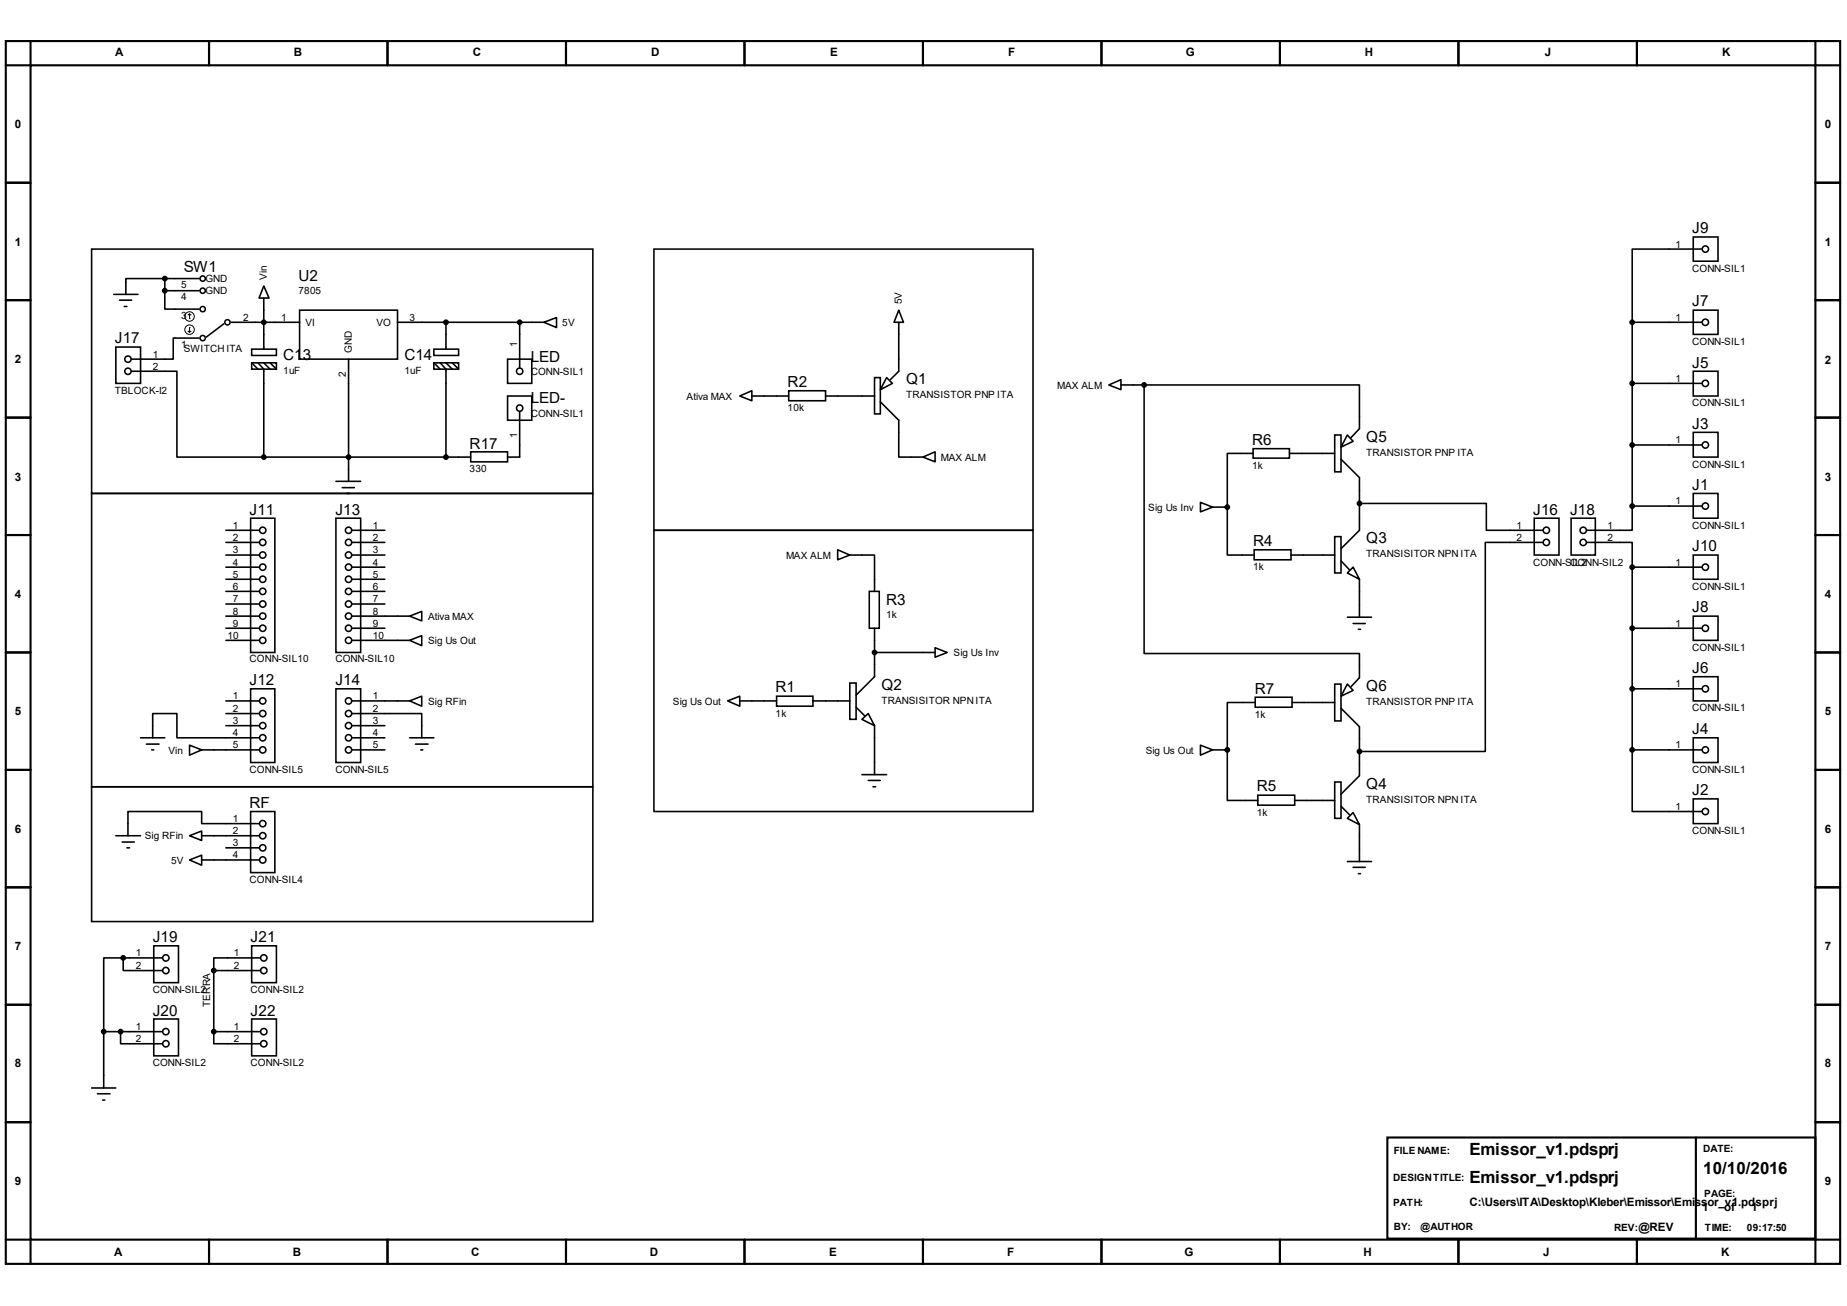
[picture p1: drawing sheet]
<svg xmlns="http://www.w3.org/2000/svg" width="297mm" height="210mm" viewBox="0 0 297 210" stroke-linecap="round" stroke-linejoin="round" font-family="sans-serif">
<g fill="none" stroke="#000" stroke-width=".34">
<path d="M.9 6.6h295v196.6h-295zM4.9 10.5h287v188.8h-287zM4.9 6.6v3.9h-4M33.6 6.6v3.9M62.3 6.6v3.9M91 6.6v3.9M119.7 6.6v3.9M148.4 6.6v3.9M177.1 6.6v3.9M205.8 6.6v3.9M234.5 6.6v3.9M263.2 6.6v3.9"/>
<path d="M291.9 6.6v3.9h4M.9 29.4h4M291.9 29.4h4M.9 48.3h4M291.9 48.3h4M.9 67.1h4M291.9 67.1h4M.9 86h4M291.9 86h4M.9 104.9h4M291.9 104.9h4M.9 123.8h4"/>
<path d="M291.9 123.8h4M.9 142.7h4M291.9 142.7h4M.9 161.5h4M291.9 161.5h4M.9 199.3h4v3.9M.9 180.4h4M33.6 199.3v3.9M62.3 199.3v3.9M91 199.3v3.9M119.7 199.3v3.9M148.4 199.3v3.9"/>
<path d="M177.1 199.3v3.9M205.8 199.3v3.9M223.1 182.9h68.8v16.2h-68.8zM234.5 199.3v3.9M263.2 199.3v3.9M272.7 182.9v16.2M291.9 180.4h4M295.9 199.3h-4v3.9"/>
</g>
<g fill="none" stroke="#000" stroke-width=".25">
<path d="M272.3 38.1h4v3.9h-4zM14.7 40h80.6v39.3h-80.6zM18.3 47.3h3.9M18.6 55.8h4v5.8h-4zM19.2 48.3h2M20 49.3h.4M21.2 59.7h7.2v13.8h14M26.5 46.7v3h5.5M26.5 44.8h-6.3v2.5M26.5 46.7h5.5M26.5 44.8h5.5M26.5 44.8v1.9"/>
<path d="M32 54.4h-4.1v3.3h-6.7M36 52.1l-2.8 2.1M37.2 51.8h11M40.5 56.1h4v1.1h-4zM40.5 58.3h4v1.1h-4zM40.5 58.3l1 1.1M41.5 58.3l.9 1.1v14.1M42.4 46l.9 1.9h-1.6zM42.4 47.9v8.2M42.4 58.3l1 1.1M43.4 58.3l1.1 1.1M48.2 49.9h15.7v7.8h-15.7z"/>
<path d="M56 57.7v19.7M63.9 51.8h23.6M69.8 56.1h3.9v1.1h-3.9zM69.8 58.3h3.9v1.1h-3.9zM69.8 58.3l1 1.1M70.8 58.3l.9 1.1v14.1M71.7 51.8v4.3M71.7 58.3l1 1.1M72.7 58.3l1 1.1M81.6 57.7h3.9v3.9h-3.9zM83.6 51.8v7.3M87.5 51.8l2-.7v1.6z"/>
<path d="M105.2 40h60.9v45.3h-60.9zM144.5 49.9l.8 1.9h-1.5zM144.5 51.8v7.9l-1.3 1.3M262.5 51.8v29.6M262.5 51.8h11.1M272.3 59.7h4v4h-4zM272.3 49.9h4v3.9h-4zM273.6 40h-11.1v11.8M14.7 79.3h80.6v47.2h-80.6zM42.4 73.5h33.3M54 77.4h4M55 78.4h2"/>
<path d="M55.8 79.3h.4M75.7 72.6h5.9v1.7h-5.9zM81.6 63.7h3.9v3.9h-3.9zM83.6 66.2v7.3h-2M119 63.7l1.9-.9v1.6zM120.9 63.7h5.9M126.8 62.8h6v1.6h-6zM132.8 63.7h7.8M140.6 60.7h1v5.8h-1zM141.6 64.6l2.9 3v5.9h3.9M142.6 60.7l.9 .9-1.9 1.1zM148.4 73.5l2-.9v1.7z"/>
<path d="M178.3 61.9l2-.9v1.7zM180.3 61.9h3.7M184 61.9h34.6v7l-1.3 1.5M184 61.9v43.2h34.6v3.9l-1.3 1.4M201.5 72.1h5.8v1.6h-5.8zM201.5 72.9h-4.1v8.6M207.3 72.9h7.3M214.6 69.9h1v6h-1zM215.6 73.8l3 3v8.5l-3 2.9M216.7 69.9l.9 1.1-2 .9zM262.5 61.6h11.1M262.5 71.5h11.1"/>
<path d="M272.3 79.3h4v4h-4zM272.3 69.5h4v4h-4zM36.3 91.2h5.4M36.3 99.1h5.4M36.3 89.2h5.4M36.3 85.3h5.4M36.3 87.2h5.4M36.3 93.1h5.4M36.3 95.1h5.4M36.3 97.1h5.4M40.3 83.3h3.9v21.6h-3.9zM54 83.3h4v21.6h-4z"/>
<path d="M56.6 91.2h5.3M56.6 99.1h9.3M56.6 89.2h5.3M56.6 85.3h5.3M56.6 87.2h5.3M56.6 93.1h5.3M56.6 95.1h5.3M56.6 97.1h5.3M65.9 99.1l1.9-.8v1.5zM105.2 85.3h60.9v45.2h-60.9zM134.7 88.4l2 .8-2 .8zM136.7 89.2h3.9v5.9"/>
<path d="M139.8 95.1h1.6v5.9h-1.6zM193 80.8l2 .7-2 .8zM195 81.5h2.4M197.4 81.5v7.7h4.3M201.7 88.4h5.9v1.6h-5.9zM207.6 89.2h7M214.6 86.3h1v5.8h-1zM215.6 90.2l1.4 1.4M216.7 92.1l.9-.9 1 1.9zM216.7 99.2h3.9M218.6 80.9h20.4v4.4h9.1M218.6 93.1v6.1"/>
<path d="M246.7 83.3h4v5.9h-4zM248.1 87.2h-9.3v33.6h-20.2M252.6 83.3h3.9v5.9h-3.9zM255.2 87.2h7.3v4M262.5 81.4v3.9h-7.3M262.5 91.2v29.4M262.5 91.2h11.1M262.5 81.4h11.1M272.3 99.1h4v3.9h-4zM272.3 89.2h4v3.9h-4zM22.6 118.6h3.9M23.5 119.6h2.1"/>
<path d="M24.6 118.6v-3.9h3.8v3.9h13.3M30.5 119.8l1.9 .8-1.9 .8zM36.3 112.7h5.4M36.3 103h5.4M36.3 101h5.4M36.3 114.7h5.4M36.3 116.7h5.4M40.3 110.7h3.9v11.9h-3.9zM54 110.7h4v11.9h-4zM56.6 114.7h11.2v3.9M56.6 112.7h9.3M56.6 103h9.3"/>
<path d="M56.6 101h5.3M56.6 116.7h5.3M56.6 118.6h5.3M65.9 112.7l1.9-.8v1.6zM65.9 103l1.9-.8v1.6zM65.9 118.6h3.9M66.8 119.6h2M117 112.7l2-.8v1.6zM119 112.7h5.9M124.9 111.9h5.8v1.6h-5.8zM130.7 112.7h6M136.7 109.8h1v5.9h-1z"/>
<path d="M137.7 113.7l1.3 1.4M138.6 115.7l1-1 1 2zM140.6 101v7.8l-2.9 3M140.6 116.7v7.8M140.6 104.9h9.8M150.4 104.1l1.9 .8-1.9 .8zM193 119.8l2 .8-2 .8zM201.8 112.1h6v1.6h-6zM201.8 112.9h-4.4v7.7M207.8 112.9h6.8M214.6 110h1v5.9h-1zM215.6 113.9l3 2.9v7.9l-3 3"/>
<path d="M216.7 110l.9 1-2 .9zM217.6 100.2h1.9M218.4 101.2h.4M262.5 110.7h11.1M262.5 101h11.1M272.3 118.6h4v4h-4zM272.3 108.8h4v3.9h-4zM14.7 126.5h80.6v21.7h-80.6zM18.6 134.4h4M19.6 135.4h2M20.4 136.3h.4M24.4 120.6h.3"/>
<path d="M30.5 134.4l1.9-.8v1.5zM30.5 138.3l1.9-.8v1.6zM32.4 120.6h9.3M32.4 134.4h9.3M32.4 138.3h9.3M36.3 136.3h5.4M40.3 130.5h3.9v9.8h-3.9zM41.7 132.4h-9.3v-1.9h-11.8v3.9M56.6 120.6h5.3M67.6 120.6h.4M138.6 124.5h4M139.6 125.5h2"/>
<path d="M140.4 126.5h.4M195 120.6h2.4M197.4 120.6v8.1h4.9M202.3 127.8h5.9v1.7h-5.9zM208.2 128.7h6.4M214.6 125.7h1v5.9h-1zM215.6 129.6l1.4 1.4M216.7 138.5h3.9M217.6 130.6l1 2-1.9-1zM217.6 139.4h1.9M218.6 132.6v5.9M262.5 120.6v9.9h11.1"/>
<path d="M262.5 120.6h11.1M272.3 128.4h4v4h-4zM19.8 154h-3.1v11.9M19.8 154v2h6.3M19.8 154h6.3M24.7 152.1h4v5.9h-4zM34.4 156v9.9M34.4 156h7.4M40.5 152.1h4v5.9h-4zM41.8 154h-7.4v2M218.4 140.5h.4M14.7 174.9h3.9"/>
<path d="M15.7 175.9h2M16.5 176.9h.3M16.7 165.9v9M16.7 165.9h9.4M19.4 165.9v1.9h6.7M24.7 163.8h4v6h-4zM34.4 165.9v1.9h7.4M34.4 165.9h7.4M40.5 163.8h4v6h-4z"/>
<circle cx="20.6" cy="57.7" r=".51"/>
<circle cx="20.6" cy="59.7" r=".51"/>
<circle cx="32.6" cy="44.8" r=".42"/>
<circle cx="32.6" cy="46.7" r=".42"/>
<circle cx="32.6" cy="49.7" r=".42"/>
<circle cx="32.6" cy="54.4" r=".42"/>
<circle cx="36.6" cy="51.8" r=".42"/>
<circle cx="83.6" cy="59.7" r=".51"/>
<circle cx="274.2" cy="40" r=".51"/>
<circle cx="274.2" cy="51.8" r=".51"/>
<circle cx="83.6" cy="65.6" r=".51"/>
<circle cx="274.2" cy="61.6" r=".51"/>
<circle cx="274.2" cy="71.5" r=".51"/>
<circle cx="42.2" cy="89.2" r=".51"/>
<circle cx="42.2" cy="97.1" r=".51"/>
<circle cx="42.2" cy="85.3" r=".51"/>
<circle cx="42.2" cy="95.1" r=".51"/>
<circle cx="42.2" cy="91.2" r=".51"/>
<circle cx="42.2" cy="87.2" r=".51"/>
<circle cx="42.2" cy="93.1" r=".51"/>
<circle cx="42.2" cy="99.1" r=".51"/>
<circle cx="56" cy="89.2" r=".51"/>
<circle cx="56" cy="95.1" r=".51"/>
<circle cx="56" cy="91.2" r=".51"/>
<circle cx="56" cy="85.3" r=".51"/>
<circle cx="56" cy="97.1" r=".51"/>
<circle cx="56" cy="87.2" r=".51"/>
<circle cx="56" cy="99.1" r=".51"/>
<circle cx="56" cy="93.1" r=".51"/>
<circle cx="248.7" cy="85.3" r=".51"/>
<circle cx="248.7" cy="87.2" r=".51"/>
<circle cx="254.6" cy="85.3" r=".51"/>
<circle cx="254.6" cy="87.2" r=".51"/>
<circle cx="274.2" cy="81.4" r=".51"/>
<circle cx="274.2" cy="91.2" r=".51"/>
<circle cx="42.2" cy="103" r=".51"/>
<circle cx="42.2" cy="112.7" r=".51"/>
<circle cx="42.2" cy="118.6" r=".51"/>
<circle cx="42.2" cy="116.7" r=".51"/>
<circle cx="42.2" cy="101" r=".51"/>
<circle cx="42.2" cy="114.7" r=".51"/>
<circle cx="56" cy="112.7" r=".51"/>
<circle cx="56" cy="103" r=".51"/>
<circle cx="56" cy="118.6" r=".51"/>
<circle cx="56" cy="101" r=".51"/>
<circle cx="56" cy="116.7" r=".51"/>
<circle cx="56" cy="114.7" r=".51"/>
<circle cx="274.2" cy="110.7" r=".51"/>
<circle cx="274.2" cy="101" r=".51"/>
<circle cx="42.2" cy="120.6" r=".51"/>
<circle cx="42.2" cy="132.4" r=".51"/>
<circle cx="42.2" cy="134.4" r=".51"/>
<circle cx="42.2" cy="138.3" r=".51"/>
<circle cx="42.2" cy="136.3" r=".51"/>
<circle cx="56" cy="120.6" r=".51"/>
<circle cx="274.2" cy="120.6" r=".51"/>
<circle cx="274.2" cy="130.5" r=".51"/>
<circle cx="26.7" cy="154" r=".51"/>
<circle cx="26.7" cy="156" r=".51"/>
<circle cx="42.4" cy="154" r=".51"/>
<circle cx="42.4" cy="156" r=".51"/>
<circle cx="26.7" cy="165.9" r=".51"/>
<circle cx="26.7" cy="167.8" r=".51"/>
<circle cx="42.4" cy="165.9" r=".51"/>
<circle cx="42.4" cy="167.8" r=".51"/>
</g>
<g fill="#000" stroke="#000" stroke-width=".25">
<circle cx="26.5" cy="44.8" r=".34"/>
<circle cx="26.5" cy="46.7" r=".34"/>
<circle cx="42.4" cy="51.8" r=".34"/>
<circle cx="71.7" cy="51.8" r=".34"/>
<circle cx="83.6" cy="51.8" r=".34"/>
<circle cx="262.5" cy="51.8" r=".34"/>
<circle cx="42.4" cy="73.5" r=".34"/>
<circle cx="56" cy="73.5" r=".34"/>
<circle cx="71.7" cy="73.5" r=".34"/>
<circle cx="184" cy="61.9" r=".34"/>
<circle cx="262.5" cy="71.5" r=".34"/>
<circle cx="262.5" cy="61.6" r=".34"/>
<circle cx="197.4" cy="81.5" r=".34"/>
<circle cx="218.6" cy="80.9" r=".34"/>
<circle cx="262.5" cy="81.4" r=".34"/>
<circle cx="262.5" cy="91.2" r=".34"/>
<circle cx="140.6" cy="104.9" r=".34"/>
<circle cx="262.5" cy="101" r=".34"/>
<circle cx="262.5" cy="110.7" r=".34"/>
<circle cx="197.4" cy="120.6" r=".34"/>
<circle cx="218.6" cy="120.8" r=".34"/>
<circle cx="262.5" cy="120.6" r=".34"/>
<circle cx="19.8" cy="154" r=".34"/>
<circle cx="34.4" cy="156" r=".34"/>
<circle cx="16.7" cy="165.9" r=".34"/>
<circle cx="19.4" cy="165.9" r=".34"/>
<circle cx="34.4" cy="165.9" r=".34"/>
</g>
<g fill="none" stroke="#000" stroke-width=".16">
<path d="M30.3 53.3h-.1l.3 .1M30.5 50.5v.7h.1M30.5 50.5l.2 .1M30.5 50.5l-.3 .1h.1M30.6 52.7h-.1v.7M30.7 53.3l-.2 .1"/>
<circle cx="30.5" cy="50.9" r=".76"/>
<circle cx="30.5" cy="53" r=".76"/>
</g>
<g font-size="2.7">
<text x="236.3" y="185.7">Emissor_v1.pdsprj</text>
<text x="236.3" y="190.2">Emissor_v1.pdsprj</text>
<text x="273.9" y="188.8">10/10/2016</text>
</g>
<g font-size="2.5">
<text x="272.1" y="37.5">J9</text>
<text x="29.5" y="43.7">SW1</text>
<text x="48" y="45.1">U2</text>
<text x="272.1" y="49.3">J7</text>
<text x="18.5" y="55.2">J17</text>
<text x="45.6" y="57.9">C13</text>
<text x="65" y="57.9">C14</text>
<text x="85.3" y="58.3">LED</text>
<text x="272.1" y="59.1">J5</text>
<text x="85.3" y="64.8">LED-</text>
<text x="126.7" y="62.2">R2</text>
<text x="145.7" y="61.8">Q1</text>
<text x="201.3" y="71.5">R6</text>
<text x="219.7" y="71">Q5</text>
<text x="272.1" y="68.9">J3</text>
<text x="75.5" y="72.1">R17</text>
<text x="40.1" y="82.7">J11</text>
<text x="53.9" y="82.7">J13</text>
<text x="246.5" y="82.7">J16</text>
<text x="252.5" y="82.7">J18</text>
<text x="272.1" y="78.8">J1</text>
<text x="201.5" y="87.8">R4</text>
<text x="219.7" y="87.4">Q3</text>
<text x="272.1" y="88.6">J10</text>
<text x="142.5" y="97.2">R3</text>
<text x="272.1" y="98.5">J8</text>
<text x="40.1" y="110.2">J12</text>
<text x="53.9" y="110.2">J14</text>
<text x="124.7" y="111.3">R1</text>
<text x="141.7" y="110.9">Q2</text>
<text x="201.8" y="111.6">R7</text>
<text x="219.7" y="111.1">Q6</text>
<text x="272.1" y="108.2">J6</text>
<text x="272.1" y="118">J4</text>
<text x="40.1" y="129.9">RF</text>
<text x="202.1" y="127.3">R5</text>
<text x="219.7" y="126.8">Q4</text>
<text x="272.1" y="127.8">J2</text>
<text x="24.6" y="151.5">J19</text>
<text x="40.3" y="151.5">J21</text>
<text x="24.6" y="163.3">J20</text>
<text x="40.3" y="163.3">J22</text>
</g>
<g font-size="1.9">
<text x="18.5" y="9.1">A</text>
<text x="47.2" y="9.1">B</text>
<text x="76" y="9.1">C</text>
<text x="104.7" y="9.1">D</text>
<text x="133.5" y="9.1">E</text>
<text x="162.1" y="9.1">F</text>
<text x="190.7" y="9.1">G</text>
<text x="219.5" y="9.1">H</text>
<text x="248.4" y="9.1">J</text>
<text x="276.9" y="9.1">K</text>
<text x="2.4" y="20.7">0</text>
<text x="293.5" y="20.7">0</text>
<text x="2.4" y="39.5">1</text>
<text x="293.5" y="39.5">1</text>
<text x="2.4" y="58.4">2</text>
<text x="293.5" y="58.6">2</text>
<text x="2.4" y="77.3">3</text>
<text x="293.5" y="77.3">3</text>
<text x="2.4" y="96.2">4</text>
<text x="293.5" y="96.2">4</text>
<text x="2.4" y="115">5</text>
<text x="293.5" y="115">5</text>
<text x="2.4" y="133.9">6</text>
<text x="293.5" y="133.9">6</text>
<text x="2.4" y="152.7">7</text>
<text x="293.5" y="152.7">7</text>
<text x="2.4" y="171.6">8</text>
<text x="293.5" y="171.6">8</text>
<text x="2.4" y="190.5">9</text>
<text x="293.5" y="190.5">9</text>
<text x="236.3" y="194">C:\Users\ITA\Desktop\Kleber\Emissor\Emissor_v1.pdsprj</text>
<text x="263.5" y="197.9">@REV</text>
<text x="273.7" y="194.7">1</text>
<text x="277.3" y="194.7">of</text>
<text x="281.6" y="194.7">1</text>
<text x="18.4" y="201.9">A</text>
<text x="47.1" y="201.9">B</text>
<text x="75.8" y="201.9">C</text>
<text x="104.5" y="201.9">D</text>
<text x="133.3" y="201.9">E</text>
<text x="162" y="201.9">F</text>
<text x="190.5" y="201.9">G</text>
<text x="219.3" y="201.9">H</text>
<text x="248.2" y="201.9">J</text>
<text x="276.8" y="201.9">K</text>
</g>
<g font-size="1.6">
<text x="269.4" y="39.8">1</text>
<text x="29.1" y="46.3">5</text>
<text x="33" y="45.4">GND</text>
<text x="33" y="47.3">GND</text>
<text x="42.9" y="45" transform="rotate(-90 42.9 45)">Vin</text>
<text x="48" y="47.3">7805</text>
<text x="272.1" y="43.7">CONN-SIL1</text>
<text x="29.1" y="48.3">4</text>
<text x="29.1" y="51.2">3</text>
<text x="39.1" y="51.6">2</text>
<text x="45.2" y="51.6">1</text>
<text x="49.1" y="52.4">VI</text>
<text x="60.5" y="52.4">VO</text>
<text x="65.9" y="51.6">3</text>
<text x="90.4" y="52.4">5V</text>
<text x="145" y="48.9" transform="rotate(-90 145 48.9)">5V</text>
<text x="269.4" y="51.6">1</text>
<text x="24.6" y="57.5">1</text>
<text x="24.6" y="59.4">2</text>
<text x="29.1" y="55.9">1</text>
<text x="29.5" y="56.6">SWITCH ITA</text>
<text x="56.6" y="56.7" transform="rotate(-90 56.6 56.7)">GND</text>
<text x="83.1" y="55.8" transform="rotate(-90 83.1 55.8)">1</text>
<text x="272.1" y="55.5">CONN-SIL1</text>
<text x="18.5" y="63.3">TBLOCK-I2</text>
<text x="45.6" y="60.1">1uF</text>
<text x="55.6" y="60.6" transform="rotate(-90 55.6 60.6)">2</text>
<text x="65" y="60.1">1uF</text>
<text x="85.3" y="60.4">CONN-SIL1</text>
<text x="110.4" y="64.3">Ativa MAX</text>
<text x="145.7" y="64">TRANSISTOR PNP ITA</text>
<text x="170" y="62.5">MAX ALM</text>
<text x="269.4" y="61.4">1</text>
<text x="272.1" y="65.3">CONN-SIL1</text>
<text x="83.1" y="70.4" transform="rotate(-90 83.1 70.4)">1</text>
<text x="85.3" y="67">CONN-SIL1</text>
<text x="126.7" y="66.1">10k</text>
<text x="269.4" y="71.3">1</text>
<text x="75.5" y="75.9">330</text>
<text x="151.3" y="74.1">MAX ALM</text>
<text x="201.3" y="75.4">1k</text>
<text x="219.7" y="73.2">TRANSISTOR PNP ITA</text>
<text x="272.1" y="75.2">CONN-SIL1</text>
<text x="184.7" y="82.1">Sig Us Inv</text>
<text x="269.4" y="81.1">1</text>
<text x="37.4" y="85">1</text>
<text x="37.4" y="87">2</text>
<text x="37.4" y="89">3</text>
<text x="59.9" y="85">1</text>
<text x="59.9" y="87">2</text>
<text x="59.9" y="89">3</text>
<text x="126.4" y="89.8">MAX ALM</text>
<text x="219.7" y="89.6">TRANSISITOR NPN ITA</text>
<text x="243.8" y="85">1</text>
<text x="243.8" y="87">2</text>
<text x="258.5" y="85">1</text>
<text x="258.5" y="87">2</text>
<text x="272.1" y="85">CONN-SIL1</text>
<text x="37.4" y="90.9">4</text>
<text x="37.4" y="92.9">5</text>
<text x="37.4" y="94.8">6</text>
<text x="59.9" y="90.9">4</text>
<text x="59.9" y="92.9">5</text>
<text x="59.9" y="94.8">6</text>
<text x="201.5" y="91.7">1k</text>
<text x="246.5" y="90.9">CONN-SIL2</text>
<text x="252.5" y="90.9">CONN-SIL2</text>
<text x="269.4" y="90.9">1</text>
<text x="272.1" y="94.8">CONN-SIL1</text>
<text x="37.4" y="96.9">7</text>
<text x="37.4" y="98.8">8</text>
<text x="37.4" y="100.8">9</text>
<text x="59.9" y="96.9">7</text>
<text x="59.9" y="98.8">8</text>
<text x="59.9" y="100.8">9</text>
<text x="68.8" y="99.7">Ativa MAX</text>
<text x="142.5" y="99.4">1k</text>
<text x="269.4" y="100.8">1</text>
<text x="36.6" y="102.7">10</text>
<text x="40.1" y="106.5">CONN-SIL10</text>
<text x="53.9" y="106.5">CONN-SIL10</text>
<text x="59.9" y="102.7">10</text>
<text x="68.8" y="103.5">Sig Us Out</text>
<text x="153.3" y="105.5">Sig Us Inv</text>
<text x="272.1" y="104.6">CONN-SIL1</text>
<text x="37.4" y="112.4">1</text>
<text x="59.9" y="112.4">1</text>
<text x="68.8" y="113.3">Sig RFin</text>
<text x="108.2" y="113.3">Sig Us Out</text>
<text x="141.7" y="113.1">TRANSISITOR NPN ITA</text>
<text x="219.7" y="113.3">TRANSISTOR PNP ITA</text>
<text x="269.4" y="110.5">1</text>
<text x="37.4" y="114.5">2</text>
<text x="37.4" y="116.4">3</text>
<text x="37.4" y="118.4">4</text>
<text x="59.9" y="114.5">2</text>
<text x="59.9" y="116.4">3</text>
<text x="59.9" y="118.4">4</text>
<text x="124.7" y="115.2">1k</text>
<text x="201.8" y="115.4">1k</text>
<text x="272.1" y="114.4">CONN-SIL1</text>
<text x="27.1" y="121.2">Vin</text>
<text x="37.4" y="120.3">5</text>
<text x="40.1" y="124.2">CONN-SIL5</text>
<text x="53.9" y="124.2">CONN-SIL5</text>
<text x="59.9" y="120.3">5</text>
<text x="184.2" y="121.2">Sig Us Out</text>
<text x="269.4" y="120.3">1</text>
<text x="272.1" y="124.2">CONN-SIL1</text>
<text x="202.1" y="131.1">1k</text>
<text x="219.7" y="129">TRANSISITOR NPN ITA</text>
<text x="269.4" y="130.2">1</text>
<text x="23.3" y="135">Sig RFin</text>
<text x="37.4" y="132.2">1</text>
<text x="37.4" y="134.1">2</text>
<text x="37.4" y="136.1">3</text>
<text x="272.1" y="134.1">CONN-SIL1</text>
<text x="27.5" y="138.9">5V</text>
<text x="37.4" y="138">4</text>
<text x="40.1" y="142">CONN-SIL4</text>
<text x="21.8" y="153.8">1</text>
<text x="21.8" y="155.8">2</text>
<text x="37.6" y="153.8">1</text>
<text x="37.6" y="155.8">2</text>
<text x="24.6" y="159.7">CONN-SIL2</text>
<text x="33.8" y="161.9" transform="rotate(-90 33.8 161.9)">TERRA</text>
<text x="40.3" y="159.7">CONN-SIL2</text>
<text x="21.8" y="165.6">1</text>
<text x="21.8" y="167.6">2</text>
<text x="37.6" y="165.6">1</text>
<text x="37.6" y="167.6">2</text>
<text x="24.6" y="171.4">CONN-SIL2</text>
<text x="40.3" y="171.4">CONN-SIL2</text>
<text x="224.1" y="185.5">FILE NAME:</text>
<text x="273.9" y="185.2">DATE:</text>
<text x="224" y="189.8">DESIGN TITLE:</text>
<text x="224" y="194">PATH:</text>
<text x="224.1" y="197.8">BY:</text>
<text x="228.4" y="197.8">@AUTHOR</text>
<text x="259.6" y="197.9">REV:</text>
<text x="274.1" y="192.4">PAGE:</text>
<text x="274.2" y="197.9">TIME:</text>
<text x="280.9" y="197.9">09:17:50</text>
</g>
</svg>
